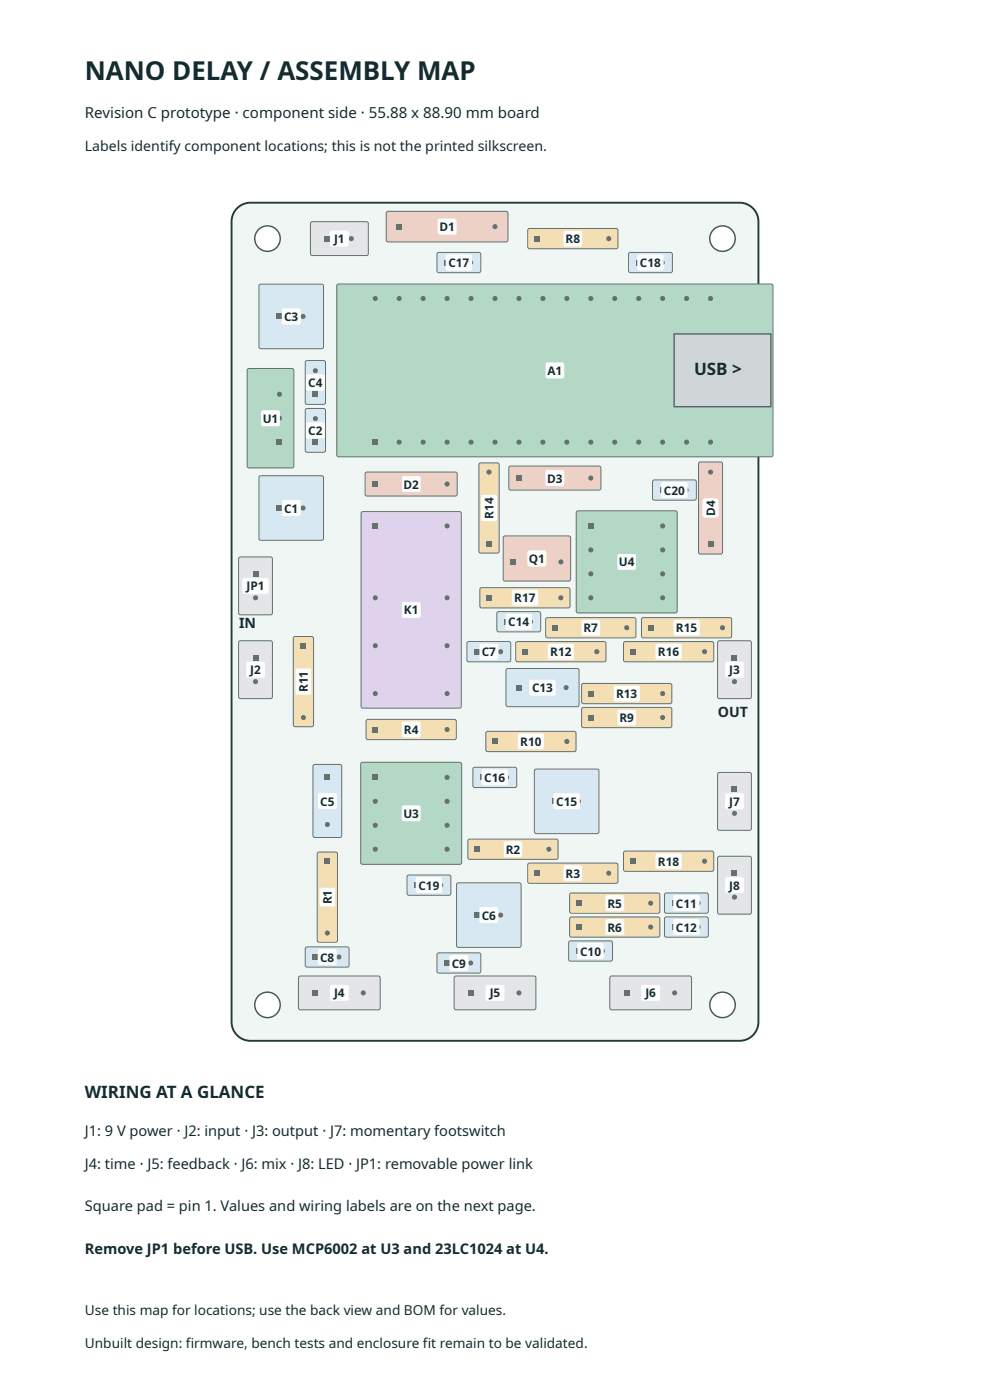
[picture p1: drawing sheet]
<svg xmlns="http://www.w3.org/2000/svg" width="210mm" height="297mm" viewBox="0 0 210 297" stroke-linecap="round" stroke-linejoin="round" font-family="sans-serif">
<path d="M50.3 44.2a4 4 0 0 1 2.8-1.2h103.8a4 4 0 0 1 4 4v169.8a4 4 0 0 1-4 4h-103.8a4 4 0 0 1-4-4v-169.8a4 4 0 0 1 1.2-2.8z" fill="#f0f6f3" stroke="#203c34" stroke-width=".4"/>
<path d="M101.6 98.4l.4-.2h3.5l.4 .4v18.3l-.4 .4h-3.5l-.4-.4z" fill="#f4dfb4" stroke="#63726d" stroke-width=".21"/>
<g fill="#65716c">
<path d="M103.2 114.8h1.1v1.1h-1.1z"/>
<circle cx="103.7" cy="100.2" r=".54"/>
</g>
<path d="M102.1 105.2l.3-.2h2.6l.4 .2v5l-.2 .3-2.8 .1-.3-.2z" fill="#fff"/>
<path d="M152.3 136.1l.3-.2h6.4l.3 .2 .1 11.7-.2 .4h-6.6l-.3-.2z" fill="#e4e5e7" stroke="#63726d" stroke-width=".21"/>
<g fill="#65716c">
<path d="M155.2 139h1.2v1.1h-1.2z"/>
<circle cx="155.8" cy="144.6" r=".54"/>
</g>
<path d="M153.9 140.6l.3-.2h3.4l.2 .4-.1 2.8-.3 .2-3.4-.1-.2-.3z" fill="#fff"/>
<path d="M63.5 207.1h17l.1 .3v6.6l-.4 .2h-16.7l-.2-.4v-6.4z" fill="#e4e5e7" stroke="#63726d" stroke-width=".21"/>
<g fill="#65716c">
<path d="M66.3 210.1h1.2v1.1h-1.2z"/>
<circle cx="72" cy="210.6" r=".54"/>
<circle cx="77.1" cy="210.6" r=".54"/>
</g>
<path d="M70 209.1l.4-.2 3.4 .1 .2 .3-.1 2.8-.3 .2h-3.4l-.2-.4z" fill="#fff"/>
<path d="M136.1 131.2l.4-.2h18.3l.4 .4v3.5l-.4 .4h-18.3l-.4-.4z" fill="#f4dfb4" stroke="#63726d" stroke-width=".21"/>
<g fill="#65716c">
<path d="M137.5 132.6h1.1v1.1h-1.1z"/>
<circle cx="153.3" cy="133.2" r=".54"/>
</g>
<path d="M142.9 131.7l.3-.2h5l.2 .4v2.8l-.4 .2-5-.1-.2-.3z" fill="#fff"/>
<path d="M103.1 155.3l.3-.1h18.4l.4 .4v3.5l-.4 .3h-18.4l-.4-.3z" fill="#f4dfb4" stroke="#63726d" stroke-width=".21"/>
<g fill="#65716c">
<path d="M104.4 156.7h1.2v1.2h-1.2z"/>
<circle cx="120.2" cy="157.3" r=".54"/>
</g>
<path d="M109.9 155.8l.3-.2 5 .1 .2 .3v2.8l-.4 .2-5-.1-.2-.3z" fill="#fff"/>
<path d="M113.4 163.3l.4-.1h13.1l.1 .3v13.2l-.3 .2-13.2-.1-.1-.4z" fill="#d8e8f3" stroke="#63726d" stroke-width=".21"/>
<g fill="#65716c">
<path d="M117.1 169.4h1.2v1.2h-1.2z"/>
<circle cx="122.7" cy="170" r=".54"/>
</g>
<path d="M117.6 168.4h5.2l.2 .3-.1 2.8-.3 .2-5-.1-.2-.3v-2.6z" fill="#fff"/>
<path d="M92.7 53.7l.4-.1h8.7l.2 .4-.1 3.7-.3 .1h-8.7l-.2-.3z" fill="#d8e8f3" stroke="#63726d" stroke-width=".21"/>
<g fill="#65716c">
<path d="M94.3 55.1h1.1v1.2h-1.1z"/>
<circle cx="99.8" cy="55.7" r=".54"/>
</g>
<path d="M94.6 54.2l.3-.2 5 .1 .2 .3v2.8l-.4 .2-5-.1-.2-.3z" fill="#fff"/>
<path d="M64.9 86.7l3.7-.1 .4 .2v8.8l-.1 .3h-3.8l-.3-.1-.1-8.7z" fill="#d8e8f3" stroke="#63726d" stroke-width=".21"/>
<g fill="#65716c">
<path d="M66.3 93.2h1.2v1.2h-1.2z"/>
<circle cx="66.9" cy="88.8" r=".54"/>
</g>
<path d="M65.1 89.7h3.6l.2 .3-.1 2.8-.3 .2-3.4-.1-.2-.3v-2.6z" fill="#fff"/>
<path d="M122.4 108.4h20.8l.4 .2v21l-.1 .4h-20.9l-.3-.2-.1-21z" fill="#b4d8c6" stroke="#63726d" stroke-width=".21"/>
<g fill="#65716c">
<path d="M124.8 111h1.1v1.1h-1.1z"/>
<circle cx="125.3" cy="116.7" r=".54"/>
<circle cx="125.3" cy="121.7" r=".54"/>
<circle cx="125.3" cy="126.8" r=".54"/>
<circle cx="140.6" cy="126.8" r=".54"/>
<circle cx="140.6" cy="121.7" r=".54"/>
<circle cx="140.6" cy="116.7" r=".54"/>
<circle cx="140.6" cy="111.6" r=".54"/>
</g>
<path d="M131.1 117.6h3.6l.2 .3v2.8l-.4 .2-3.4-.1-.2-.3v-2.6z" fill="#fff"/>
<path d="M123.6 145h18.5l.4 .4v3.5l-.4 .4h-18.3l-.4-.4v-3.5z" fill="#f4dfb4" stroke="#63726d" stroke-width=".21"/>
<g fill="#65716c">
<path d="M124.8 146.6h1.1v1.1h-1.1z"/>
<circle cx="140.6" cy="147.1" r=".54"/>
</g>
<path d="M130.3 145.5h5.2l.2 .3v2.8l-.4 .2h-5l-.2-.4v-2.6z" fill="#fff"/>
<path d="M50.7 118.3l.3-.1h6.4l.3 .1 .1 11.7-.2 .4h-6.6l-.3-.2z" fill="#e4e5e7" stroke="#63726d" stroke-width=".21"/>
<g fill="#65716c">
<path d="M53.6 121.2h1.2v1.1h-1.2z"/>
<circle cx="54.2" cy="126.8" r=".54"/>
</g>
<path d="M51.5 122.8l.3-.2h5l.2 .4-.1 2.8-.3 .2-5-.1-.2-.3z" fill="#fff"/>
<circle cx="56.7" cy="213.2" r="2.7" fill="#fff" stroke="#455" stroke-width=".3"/>
<path d="M112 48.7l.3-.2h18.4l.4 .4v3.5l-.4 .4h-18.4l-.4-.4z" fill="#f4dfb4" stroke="#63726d" stroke-width=".21"/>
<g fill="#65716c">
<path d="M113.3 50.1h1.2v1.1h-1.2z"/>
<circle cx="129.1" cy="50.6" r=".54"/>
</g>
<path d="M119.7 49h3.6l.2 .3v2.8l-.4 .2h-3.4l-.2-.4v-2.6z" fill="#fff"/>
<path d="M99.1 136.3l.3-.2 8.7 .1 .2 .3v3.7l-.4 .2-8.7-.1-.2-.3z" fill="#d8e8f3" stroke="#63726d" stroke-width=".21"/>
<g fill="#65716c">
<path d="M100.6 137.7h1.2v1.1h-1.2z"/>
<circle cx="106.2" cy="138.3" r=".54"/>
</g>
<path d="M101.7 136.7l.4-.2 3.4 .1 .2 .3-.1 2.9-.3 .1h-3.4l-.2-.4z" fill="#fff"/>
<path d="M105.4 129.9l.4-.1h8.7l.2 .4-.1 3.7-.3 .1h-8.7l-.2-.3z" fill="#d8e8f3" stroke="#63726d" stroke-width=".21"/>
<g fill="#65716c">
<path d="M107 131.3h1.1v1.2h-1.1z"/>
<circle cx="112.5" cy="131.9" r=".54"/>
</g>
<path d="M107.3 130.4l.3-.2 5 .1 .2 .3v2.8l-.4 .2-5-.1-.2-.3z" fill="#fff"/>
<path d="M99.4 178.1l18.6-.1 .4 .4v3.5l-.4 .4h-18.4l-.4-.4v-3.5z" fill="#f4dfb4" stroke="#63726d" stroke-width=".21"/>
<g fill="#65716c">
<path d="M100.6 179.6h1.2v1.1h-1.2z"/>
<circle cx="116.4" cy="180.2" r=".54"/>
</g>
<path d="M107 178.5h3.6l.2 .4v2.8l-.4 .2-3.4-.1-.2-.3v-2.6z" fill="#fff"/>
<path d="M100.4 163l.3-.2h8.7l.2 .4v3.7l-.4 .2-8.7-.1-.2-.3z" fill="#d8e8f3" stroke="#63726d" stroke-width=".21"/>
<g fill="#65716c">
<path d="M101.9 164.4h1.1v1.1h-1.1z"/>
<circle cx="107.5" cy="164.9" r=".54"/>
</g>
<path d="M102.2 163.4l.4-.2 5 .1 .2 .3-.1 2.8-.3 .2h-5l-.2-.4z" fill="#fff"/>
<path d="M129.4 207.2l.4-.1h16.7l.2 .3-.1 6.6-.3 .2h-16.8l-.2-.4z" fill="#e4e5e7" stroke="#63726d" stroke-width=".21"/>
<g fill="#65716c">
<path d="M132.4 210.1h1.1v1.1h-1.1z"/>
<circle cx="138" cy="210.6" r=".54"/>
<circle cx="143.1" cy="210.6" r=".54"/>
</g>
<path d="M136.2 209h3.6l.2 .3v2.8l-.4 .2h-3.4l-.2-.4v-2.6z" fill="#fff"/>
<path d="M107.5 141.9h15.1l.2 .3v7.5l-.4 .2h-14.9l-.2-.4v-7.3z" fill="#d8e8f3" stroke="#63726d" stroke-width=".21"/>
<g fill="#65716c">
<path d="M109.5 145.3h1.1v1.1h-1.1z"/>
<circle cx="120.1" cy="145.9" r=".54"/>
</g>
<path d="M112.5 144.2h5.2l.2 .4-.1 2.8-.3 .2-5-.1-.2-.3v-2.6z" fill="#fff"/>
<path d="M132.5 136.2l18.5-.1 .4 .4v3.5l-.4 .4h-18.3l-.4-.4v-3.5z" fill="#f4dfb4" stroke="#63726d" stroke-width=".21"/>
<g fill="#65716c">
<path d="M133.7 137.7h1.1v1.1h-1.1z"/>
<circle cx="149.4" cy="138.3" r=".54"/>
</g>
<path d="M139.2 136.6h5.2l.2 .3v2.9l-.4 .1h-5l-.2-.4v-2.6z" fill="#fff"/>
<path d="M97 187.3h13.1l.4 .2v13.1l-.2 .3-13.1 .1-.3-.2-.1-13.1z" fill="#d8e8f3" stroke="#63726d" stroke-width=".21"/>
<g fill="#65716c">
<path d="M100.6 193.6h1.2v1.1h-1.2z"/>
<circle cx="106.2" cy="194.1" r=".54"/>
</g>
<path d="M101.7 192.6l.4-.2 3.4 .1 .2 .3-.1 2.8-.3 .2h-3.4l-.2-.4z" fill="#fff"/>
<path d="M108 99.1l.3-.2h18.8l.4 .4v4.3l-.4 .4h-18.8l-.4-.4z" fill="#edd0c6" stroke="#63726d" stroke-width=".21"/>
<g fill="#65716c">
<path d="M109.5 100.9h1.1v1.1h-1.1z"/>
<circle cx="125.3" cy="101.4" r=".54"/>
</g>
<path d="M115.9 99.8h3.6l.2 .3-.1 2.8-.3 .2h-3.4l-.2-.4v-2.6z" fill="#fff"/>
<path d="M121 189.5l18.6-.1 .4 .4v3.5l-.4 .4h-18.4l-.4-.4v-3.5z" fill="#f4dfb4" stroke="#63726d" stroke-width=".21"/>
<g fill="#65716c">
<path d="M122.2 191h1.1v1.1h-1.1z"/>
<circle cx="138" cy="191.6" r=".54"/>
</g>
<path d="M128.6 189.9h3.6l.2 .4-.1 2.8-.3 .2-3.4-.1-.2-.3v-2.6z" fill="#fff"/>
<path d="M64.9 76.5h3.7l.4 .2v8.7l-.1 .3-3.8 .1-.3-.2-.1-8.7z" fill="#d8e8f3" stroke="#63726d" stroke-width=".21"/>
<g fill="#65716c">
<path d="M66.3 83.1h1.2v1.1h-1.2z"/>
<circle cx="66.9" cy="78.6" r=".54"/>
</g>
<path d="M65 79.6l.3-.2 3.4 .1 .2 .3-.1 2.8-.3 .2h-3.4l-.2-.4z" fill="#fff"/>
<path d="M77.8 152.7l18.6-.1 .4 .4v3.5l-.4 .4h-18.4l-.4-.4v-3.5z" fill="#f4dfb4" stroke="#63726d" stroke-width=".21"/>
<g fill="#65716c">
<path d="M79 154.2h1.2v1.1h-1.2z"/>
<circle cx="94.8" cy="154.8" r=".54"/>
</g>
<path d="M85.4 153.1h3.6l.2 .4v2.8l-.4 .2-3.4-.1-.2-.3v-2.6z" fill="#fff"/>
<path d="M96.5 207.1h17l.2 .3-.1 6.6-.3 .2h-16.8l-.2-.4v-6.4z" fill="#e4e5e7" stroke="#63726d" stroke-width=".21"/>
<g fill="#65716c">
<path d="M99.4 210.1h1.1v1.1h-1.1z"/>
<circle cx="105" cy="210.6" r=".54"/>
<circle cx="110.1" cy="210.6" r=".54"/>
</g>
<path d="M103.2 209h3.6l.2 .3-.1 2.8-.3 .2h-3.4l-.2-.4v-2.6z" fill="#fff"/>
<path d="M101.8 124.9l.4-.2h18.3l.4 .4v3.5l-.4 .4h-18.3l-.4-.4z" fill="#f4dfb4" stroke="#63726d" stroke-width=".21"/>
<g fill="#65716c">
<path d="M103.2 126.3h1.1v1.1h-1.1z"/>
<circle cx="119" cy="126.8" r=".54"/>
</g>
<path d="M108.6 125.3l.4-.2 5 .1 .1 .3v2.8l-.3 .2h-5.1l-.2-.4z" fill="#fff"/>
<path d="M67.3 180.9l.4-.1h3.5l.4 .3v18.4l-.4 .4h-3.5l-.4-.4z" fill="#f4dfb4" stroke="#63726d" stroke-width=".21"/>
<g fill="#65716c">
<path d="M68.9 182.1h1.1v1.2h-1.1z"/>
<circle cx="69.4" cy="197.9" r=".54"/>
</g>
<path d="M67.9 188.4l2.8-.1 .4 .2v3.4l-.2 .4h-2.8l-.3-.2-.1-3.4z" fill="#fff"/>
<path d="M65.9 47.2l.4-.2 11.6 .1 .2 .3v6.6l-.4 .2h-11.7l-.2-.4z" fill="#e4e5e7" stroke="#63726d" stroke-width=".21"/>
<g fill="#65716c">
<path d="M68.9 50.1h1.1v1.1h-1.1z"/>
<circle cx="74.5" cy="50.6" r=".54"/>
</g>
<path d="M70 49.1l.4-.2 3.4 .1 .2 .3-.1 2.8-.3 .2h-3.4l-.2-.4z" fill="#fff"/>
<path d="M132.3 180.7l.4-.1h18.3l.4 .4v3.5l-.4 .3h-18.3l-.4-.3z" fill="#f4dfb4" stroke="#63726d" stroke-width=".21"/>
<g fill="#65716c">
<path d="M133.7 182.1h1.1v1.2h-1.1z"/>
<circle cx="149.4" cy="182.7" r=".54"/>
</g>
<path d="M139.2 181.1h5.2l.2 .3v2.8l-.4 .2-5-.1-.2-.3v-2.6z" fill="#fff"/>
<path d="M106.9 113.7h13.9l.2 .4v9l-.4 .2-13.7-.1-.2-.3v-8.8z" fill="#edd0c6" stroke="#63726d" stroke-width=".21"/>
<g fill="#65716c">
<path d="M108.3 118.6h1.1v1.2h-1.1z"/>
<circle cx="113.9" cy="119.2" r=".54"/>
<circle cx="119" cy="119.2" r=".54"/>
</g>
<path d="M112.1 116.8h3.6l.2 .4-.1 2.8-.3 .2-3.4-.1-.2-.3v-2.6z" fill="#fff"/>
<path d="M52.5 78.4l.3-.2h9.1l.4 .2v20.5l-.2 .3-9.3 .1-.3-.2z" fill="#b4d8c6" stroke="#63726d" stroke-width=".21"/>
<g fill="#65716c">
<path d="M58.7 93.2h1.1v1.2h-1.1z"/>
<circle cx="59.3" cy="88.7" r=".54"/>
<circle cx="59.3" cy="83.6" r=".54"/>
</g>
<path d="M55.4 87.2l.4-.2 3.4 .1 .2 .3-.1 2.8-.3 .2h-3.4l-.2-.4z" fill="#fff"/>
<circle cx="153.3" cy="50.6" r="2.7" fill="#fff" stroke="#455" stroke-width=".3"/>
<path d="M112 183.3l.3-.2h18.4l.4 .4v3.5l-.4 .4h-18.4l-.4-.4z" fill="#f4dfb4" stroke="#63726d" stroke-width=".21"/>
<g fill="#65716c">
<path d="M113.3 184.7h1.2v1.1h-1.2z"/>
<circle cx="129.1" cy="185.2" r=".54"/>
</g>
<path d="M119.7 183.6h3.6l.2 .3v2.8l-.4 .2h-3.4l-.2-.4v-2.6z" fill="#fff"/>
<path d="M115.8 131.2l.3-.2h18.4l.4 .4v3.5l-.4 .4h-18.4l-.4-.4z" fill="#f4dfb4" stroke="#63726d" stroke-width=".21"/>
<g fill="#65716c">
<path d="M117.1 132.6h1.2v1.1h-1.2z"/>
<circle cx="132.9" cy="133.2" r=".54"/>
</g>
<path d="M123.5 131.5h3.6l.2 .4v2.8l-.4 .2-3.4-.1-.2-.3v-2.6z" fill="#fff"/>
<circle cx="153.3" cy="213.2" r="2.7" fill="#fff" stroke="#455" stroke-width=".3"/>
<path d="M141.1 189.5h9l.2 .3-.1 3.7-.3 .2h-8.8l-.2-.4v-3.5z" fill="#d8e8f3" stroke="#63726d" stroke-width=".21"/>
<g fill="#65716c">
<path d="M142.5 191h1.2v1.1h-1.2z"/>
<circle cx="148.1" cy="191.6" r=".54"/>
</g>
<path d="M143 189.9h5.2l.2 .4-.1 2.8-.3 .2-5-.1-.2-.3v-2.6z" fill="#fff"/>
<path d="M55.1 101l13.1-.1 .4 .2v13.1l-.2 .4h-13.1l-.3-.2-.1-13.1z" fill="#d8e8f3" stroke="#63726d" stroke-width=".21"/>
<g fill="#65716c">
<path d="M58.7 107.2h1.1v1.1h-1.1z"/>
<circle cx="64.3" cy="107.8" r=".54"/>
</g>
<path d="M60 106.1h3.6l.2 .4-.1 2.8-.3 .2-3.4-.1-.2-.3v-2.6z" fill="#fff"/>
<path d="M62.3 135.2l.3-.2h3.5l.4 .4v18.4l-.4 .4h-3.5l-.4-.4z" fill="#f4dfb4" stroke="#63726d" stroke-width=".21"/>
<g fill="#65716c">
<path d="M63.8 136.4h1.1v1.1h-1.1z"/>
<circle cx="64.4" cy="152.2" r=".54"/>
</g>
<path d="M62.7 142l.4-.2h2.6l.3 .2 .1 5-.2 .3-2.8 .1-.4-.2z" fill="#fff"/>
<path d="M76.6 161.9l.3-.2h20.6l.4 .2v21.1l-.2 .3-20.8 .1-.3-.2z" fill="#b4d8c6" stroke="#63726d" stroke-width=".21"/>
<g fill="#65716c">
<path d="M79 164.4h1.2v1.1h-1.2z"/>
<circle cx="79.6" cy="170" r=".54"/>
<circle cx="79.6" cy="175.1" r=".54"/>
<circle cx="79.6" cy="180.2" r=".54"/>
<circle cx="94.8" cy="180.2" r=".54"/>
<circle cx="94.8" cy="175.1" r=".54"/>
<circle cx="94.8" cy="170" r=".54"/>
<circle cx="94.8" cy="164.9" r=".54"/>
</g>
<path d="M85.4 170.9h3.6l.2 .3v2.8l-.4 .2h-3.4l-.2-.4v-2.6z" fill="#fff"/>
<path d="M152.4 181.7h6.6l.3 .1 .1 11.7-.2 .4h-6.6l-.3-.2-.1-11.7z" fill="#e4e5e7" stroke="#63726d" stroke-width=".21"/>
<g fill="#65716c">
<path d="M155.2 184.7h1.2v1.1h-1.2z"/>
<circle cx="155.8" cy="190.3" r=".54"/>
</g>
<path d="M154 186.1h3.6l.2 .4-.1 2.8-.3 .2-3.4-.1-.2-.3v-2.6z" fill="#fff"/>
<path d="M82.1 44.9l25.3-.1 .4 .4v5.7l-.4 .4h-25.1l-.4-.4v-5.7z" fill="#edd0c6" stroke="#63726d" stroke-width=".21"/>
<g fill="#65716c">
<path d="M84.1 47.5h1.1v1.1h-1.1z"/>
<circle cx="105" cy="48.1" r=".54"/>
</g>
<path d="M92.9 46.6l.3-.2h3.4l.2 .4v2.8l-.4 .2-3.4-.1-.2-.3z" fill="#fff"/>
<path d="M141 194.7l.3-.2 8.8 .1 .2 .3-.1 3.7-.3 .2h-8.8l-.2-.4z" fill="#d8e8f3" stroke="#63726d" stroke-width=".21"/>
<g fill="#65716c">
<path d="M142.5 196.1h1.2v1.1h-1.2z"/>
<circle cx="148.1" cy="196.7" r=".54"/>
</g>
<path d="M142.9 195.2l.3-.2h5l.2 .4-.1 2.8-.3 .2-5-.1-.2-.3z" fill="#fff"/>
<path d="M55.1 60.3h13.1l.4 .2v13.1l-.2 .3-13.1 .1-.3-.2-.1-13.1z" fill="#d8e8f3" stroke="#63726d" stroke-width=".21"/>
<g fill="#65716c">
<path d="M58.7 66.6h1.1v1.1h-1.1z"/>
<circle cx="64.3" cy="67.1" r=".54"/>
</g>
<path d="M59.8 65.6l.4-.2 3.4 .1 .2 .3-.1 2.8-.3 .2h-3.4l-.2-.4z" fill="#fff"/>
<path d="M152.4 163.9h6.6l.3 .2 .1 11.6-.2 .4-6.6 .1-.3-.2-.1-11.7z" fill="#e4e5e7" stroke="#63726d" stroke-width=".21"/>
<g fill="#65716c">
<path d="M155.2 166.9h1.2v1.1h-1.2z"/>
<circle cx="155.8" cy="172.5" r=".54"/>
</g>
<path d="M154 168.4h3.6l.2 .3-.1 2.8-.3 .2h-3.4l-.2-.4v-2.6z" fill="#fff"/>
<circle cx="56.7" cy="50.6" r="2.7" fill="#fff" stroke="#455" stroke-width=".3"/>
<path d="M138.6 101.9h8.9l.2 .3v3.7l-.4 .2h-8.7l-.2-.4v-3.5z" fill="#d8e8f3" stroke="#63726d" stroke-width=".21"/>
<g fill="#65716c">
<path d="M140 103.4h1.1v1.1h-1.1z"/>
<circle cx="145.6" cy="104" r=".54"/>
</g>
<path d="M140.3 102.5l.4-.2h5l.2 .4-.1 2.8-.3 .2-5-.1-.2-.3z" fill="#fff"/>
<path d="M92.7 202.3l.4-.2 8.7 .1 .2 .3-.1 3.7-.3 .2h-8.7l-.2-.4z" fill="#d8e8f3" stroke="#63726d" stroke-width=".21"/>
<g fill="#65716c">
<path d="M94.3 203.7h1.1v1.1h-1.1z"/>
<circle cx="99.8" cy="204.3" r=".54"/>
</g>
<path d="M95.4 202.8l.3-.2h3.4l.2 .4v2.8l-.4 .2-3.4-.1-.2-.3z" fill="#fff"/>
<path d="M148.2 98.2l.4-.2h4.3l.4 .4v18.7l-.4 .4h-4.3l-.4-.4z" fill="#edd0c6" stroke="#63726d" stroke-width=".21"/>
<g fill="#65716c">
<path d="M150.2 114.8h1.1v1.1h-1.1z"/>
<circle cx="150.7" cy="100.2" r=".54"/>
</g>
<path d="M149.1 106l.3-.2h2.6l.4 .2v3.4l-.2 .3-2.8 .1-.3-.2z" fill="#fff"/>
<path d="M86.4 185.8l.3-.2 8.7 .1 .2 .3v3.7l-.4 .2h-8.7l-.2-.4z" fill="#d8e8f3" stroke="#63726d" stroke-width=".21"/>
<g fill="#65716c">
<path d="M87.9 187.2h1.2v1.1h-1.2z"/>
<circle cx="93.5" cy="187.8" r=".54"/>
</g>
<path d="M88.2 186.3l.4-.2h5l.2 .4-.1 2.8-.3 .2-5-.1-.2-.3z" fill="#fff"/>
<path d="M133.4 53.7l.3-.1h8.7l.2 .4v3.7l-.4 .1h-8.7l-.2-.3z" fill="#d8e8f3" stroke="#63726d" stroke-width=".21"/>
<g fill="#65716c">
<path d="M134.9 55.1h1.1v1.2h-1.1z"/>
<circle cx="140.5" cy="55.7" r=".54"/>
</g>
<path d="M135.4 54.1h5.2l.2 .3-.1 2.8-.3 .2-5-.1-.2-.3v-2.6z" fill="#fff"/>
<path d="M123.4 150.3l.4-.2h18.3l.4 .4v3.5l-.4 .4h-18.3l-.4-.4z" fill="#f4dfb4" stroke="#63726d" stroke-width=".21"/>
<g fill="#65716c">
<path d="M124.8 151.7h1.1v1.1h-1.1z"/>
<circle cx="140.6" cy="152.2" r=".54"/>
</g>
<path d="M131 150.7l.3-.2 3.4 .1 .2 .3v2.8l-.4 .2h-3.4l-.2-.4z" fill="#fff"/>
<path d="M64.8 201.1l.3-.2h8.8l.2 .4-.1 3.7-.3 .2-8.8-.1-.2-.3z" fill="#d8e8f3" stroke="#63726d" stroke-width=".21"/>
<g fill="#65716c">
<path d="M66.3 202.5h1.2v1.1h-1.2z"/>
<circle cx="71.9" cy="203" r=".54"/>
</g>
<path d="M67.6 201.4h3.6l.2 .3-.1 2.8-.3 .2h-3.4l-.2-.4v-2.6z" fill="#fff"/>
<path d="M76.6 108.7l.4-.2h20.4l.4 .2 .1 41.1-.2 .4h-20.7l-.4-.2z" fill="#ded2ec" stroke="#63726d" stroke-width=".21"/>
<g fill="#65716c">
<path d="M79 111h1.2v1.1h-1.2z"/>
<circle cx="79.6" cy="126.8" r=".54"/>
<circle cx="79.6" cy="137" r=".54"/>
<circle cx="79.6" cy="147.1" r=".54"/>
<circle cx="94.8" cy="147.1" r=".54"/>
<circle cx="94.8" cy="137" r=".54"/>
<circle cx="94.8" cy="126.8" r=".54"/>
<circle cx="94.8" cy="111.6" r=".54"/>
</g>
<path d="M85.4 127.7h3.6l.2 .4v2.8l-.4 .2-3.4-.1-.2-.3v-2.6z" fill="#fff"/>
<path d="M50.7 136.1l.3-.2h6.4l.3 .2 .1 11.7-.2 .4h-6.6l-.3-.2z" fill="#e4e5e7" stroke="#63726d" stroke-width=".21"/>
<g fill="#65716c">
<path d="M53.6 139h1.2v1.1h-1.2z"/>
<circle cx="54.2" cy="144.6" r=".54"/>
</g>
<path d="M52.3 140.6l.3-.2h3.4l.2 .4-.1 2.8-.3 .2-3.4-.1-.2-.3z" fill="#fff"/>
<path d="M71.5 60.4l.3-.1h92l.2 .4-.1 36-.3 .2h-92l-.2-.4z" fill="#b4d8c6" stroke="#63726d" stroke-width=".21"/>
<g fill="#65716c">
<path d="M79 93.2h1.2v1.2h-1.2z"/>
<circle cx="84.7" cy="93.8" r=".54"/>
<circle cx="89.8" cy="93.8" r=".54"/>
<circle cx="94.8" cy="93.8" r=".54"/>
<circle cx="99.9" cy="93.8" r=".54"/>
<circle cx="105" cy="93.8" r=".54"/>
<circle cx="110.1" cy="93.8" r=".54"/>
<circle cx="115.2" cy="93.8" r=".54"/>
<circle cx="120.2" cy="93.8" r=".54"/>
<circle cx="125.3" cy="93.8" r=".54"/>
<circle cx="130.4" cy="93.8" r=".54"/>
<circle cx="135.5" cy="93.8" r=".54"/>
<circle cx="140.6" cy="93.8" r=".54"/>
<circle cx="145.6" cy="93.8" r=".54"/>
<circle cx="150.7" cy="93.8" r=".54"/>
<circle cx="150.7" cy="63.3" r=".54"/>
<circle cx="145.6" cy="63.3" r=".54"/>
<circle cx="140.6" cy="63.3" r=".54"/>
<circle cx="135.5" cy="63.3" r=".54"/>
<circle cx="130.4" cy="63.3" r=".54"/>
<circle cx="125.3" cy="63.3" r=".54"/>
<circle cx="120.2" cy="63.3" r=".54"/>
<circle cx="115.2" cy="63.3" r=".54"/>
<circle cx="110.1" cy="63.3" r=".54"/>
<circle cx="105" cy="63.3" r=".54"/>
<circle cx="99.9" cy="63.3" r=".54"/>
<circle cx="94.8" cy="63.3" r=".54"/>
<circle cx="89.8" cy="63.3" r=".54"/>
<circle cx="84.7" cy="63.3" r=".54"/>
<circle cx="79.6" cy="63.3" r=".54"/>
</g>
<path d="M115.9 76.9h3.6l.2 .4-.1 2.8-.3 .2-3.4-.1-.2-.3v-2.6z" fill="#fff"/>
<path d="M66.4 162.4l.4-.2h5.3l.3 .2 .1 14.9-.2 .3-5.5 .1-.4-.2z" fill="#d8e8f3" stroke="#63726d" stroke-width=".21"/>
<g fill="#65716c">
<path d="M68.9 164.4h1.1v1.1h-1.1z"/>
<circle cx="69.4" cy="174.9" r=".54"/>
</g>
<path d="M67.6 168.3h3.6l.2 .3v2.8l-.4 .2h-3.4l-.2-.4v-2.6z" fill="#fff"/>
<path d="M77.5 100.3l.3-.2h18.8l.4 .4v4.3l-.4 .4h-18.8l-.4-.4z" fill="#edd0c6" stroke="#63726d" stroke-width=".21"/>
<g fill="#65716c">
<path d="M79 102.1h1.2v1.1h-1.2z"/>
<circle cx="94.8" cy="102.7" r=".54"/>
</g>
<path d="M85.4 101h3.6l.2 .4v2.8l-.4 .2-3.4-.1-.2-.3v-2.6z" fill="#fff"/>
<path d="M120.9 194.7l.3-.2h18.4l.4 .4v3.5l-.4 .4h-18.4l-.4-.4z" fill="#f4dfb4" stroke="#63726d" stroke-width=".21"/>
<g fill="#65716c">
<path d="M122.2 196.1h1.1v1.1h-1.1z"/>
<circle cx="138" cy="196.7" r=".54"/>
</g>
<path d="M128.5 195.2l.3-.2h3.4l.2 .4-.1 2.8-.3 .2-3.4-.1-.2-.3z" fill="#fff"/>
<path d="M120.7 199.8l.3-.2 8.7 .1 .2 .3v3.7l-.4 .2-8.7-.1-.2-.3z" fill="#d8e8f3" stroke="#63726d" stroke-width=".21"/>
<g fill="#65716c">
<path d="M122.2 201.2h1.1v1.1h-1.1z"/>
<circle cx="127.8" cy="201.8" r=".54"/>
</g>
<path d="M122.7 200.1h5.2l.2 .3-.1 2.9-.3 .1h-5l-.2-.4v-2.6z" fill="#fff"/>
<path d="M109.6 136.2l18.5-.1 .4 .4v3.5l-.4 .4h-18.3l-.4-.4v-3.5z" fill="#f4dfb4" stroke="#63726d" stroke-width=".21"/>
<g fill="#65716c">
<path d="M110.8 137.7h1.1v1.1h-1.1z"/>
<circle cx="126.6" cy="138.3" r=".54"/>
</g>
<path d="M116.4 136.6h5.2l.2 .3-.1 2.9-.3 .1h-5l-.2-.4v-2.6z" fill="#fff"/>
<path d="M143 70.8h20.5v15.5h-20.5z" fill="#d0d5d8" stroke="#52616b" stroke-width=".3"/>
<text font-size="5.5" fill="#142b32" x="18" y="17">NANO DELAY / ASSEMBLY MAP</text>
<g font-size="3.6" fill="#142b32">
<text x="147.2" y="79.6">USB &gt;</text>
<text x="18" y="233">WIRING AT A GLANCE</text>
</g>
<text font-size="3.2" fill="#142b32" x="18" y="25">Revision C prototype · component side · 55.88 x 88.90 mm board</text>
<g font-size="3.1" fill="#142b32">
<text x="18" y="241">J1: 9 V power · J2: input · J3: output · J7: momentary footswitch</text>
<text x="18" y="248">J4: time · J5: feedback · J6: mix · J8: LED · JP1: removable power link</text>
<text x="18" y="257">Square pad = pin 1. Values and wiring labels are on the next page.</text>
<text x="18" y="266">Remove JP1 before USB. Use MCP6002 at U3 and 23LC1024 at U4.</text>
</g>
<g font-size="3" fill="#142b32">
<text x="18" y="32">Labels identify component locations; this is not the printed silkscreen.</text>
<text x="50.7" y="133.2">IN</text>
<text x="152.3" y="152.2">OUT</text>
</g>
<g font-size="2.9" fill="#142b32">
<text x="18" y="279">Use this map for locations; use the back view and BOM for values.</text>
<text x="18" y="286">Unbuilt design: firmware, bench tests and enclosure fit remain to be validated.</text>
</g>
<g font-size="2.5" fill="#142b32">
<text x="70.9" y="51.6">J1</text>
<text x="93.2" y="49">D1</text>
<text x="120" y="51.6">R8</text>
<text x="95.1" y="56.7">C17</text>
<text x="135.8" y="56.7">C18</text>
<text x="60.3" y="68.1">C3</text>
<text x="65.4" y="82.1">C4</text>
<text x="116.1" y="79.5">A1</text>
<text x="55.7" y="89.7">U1</text>
<text x="65.4" y="92.3">C2</text>
<text x="85.6" y="103.7">D2</text>
<text x="116.1" y="102.4">D3</text>
<text x="140.8" y="104.9">C20</text>
<text x="60.3" y="108.7">C1</text>
<text x="104.7" y="110" transform="rotate(-90 104.7 110)">R14</text>
<text x="151.7" y="109.4" transform="rotate(-90 151.7 109.4)">D4</text>
<text x="112.2" y="119.4">Q1</text>
<text x="52.3" y="125.3">JP1</text>
<text x="131.3" y="120.2">U4</text>
<text x="85.7" y="130.3">K1</text>
<text x="109.1" y="127.8">R17</text>
<text x="107.8" y="132.9">C14</text>
<text x="123.8" y="134.1">R7</text>
<text x="143.4" y="134.1">R15</text>
<text x="53.1" y="143">J2</text>
<text x="102.2" y="139.2">C7</text>
<text x="116.7" y="139.2">R12</text>
<text x="139.6" y="139.2">R16</text>
<text x="154.7" y="143">J3</text>
<text x="65.3" y="146.9" transform="rotate(-90 65.3 146.9)">R11</text>
<text x="112.9" y="146.8">C13</text>
<text x="130.7" y="148.1">R13</text>
<text x="85.7" y="155.7">R4</text>
<text x="131.4" y="153.2">R9</text>
<text x="110.4" y="158.3">R10</text>
<text x="102.7" y="165.9">C16</text>
<text x="67.9" y="170.9">C5</text>
<text x="85.6" y="173.5">U3</text>
<text x="118" y="171">C15</text>
<text x="154.7" y="171">J7</text>
<text x="107.3" y="181.1">R2</text>
<text x="139.6" y="183.7">R18</text>
<text x="70.4" y="191.9" transform="rotate(-90 70.4 191.9)">R1</text>
<text x="88.8" y="188.7">C19</text>
<text x="120" y="186.2">R3</text>
<text x="154.7" y="188.8">J8</text>
<text x="102.2" y="195.1">C6</text>
<text x="128.9" y="192.6">R5</text>
<text x="128.9" y="197.6">R6</text>
<text x="143.4" y="192.6">C11</text>
<text x="143.4" y="197.6">C12</text>
<text x="67.9" y="204">C8</text>
<text x="123.1" y="202.7">C10</text>
<text x="95.8" y="205.3">C9</text>
<text x="70.9" y="211.6">J4</text>
<text x="103.9" y="211.6">J5</text>
<text x="136.9" y="211.6">J6</text>
</g>
</svg>
